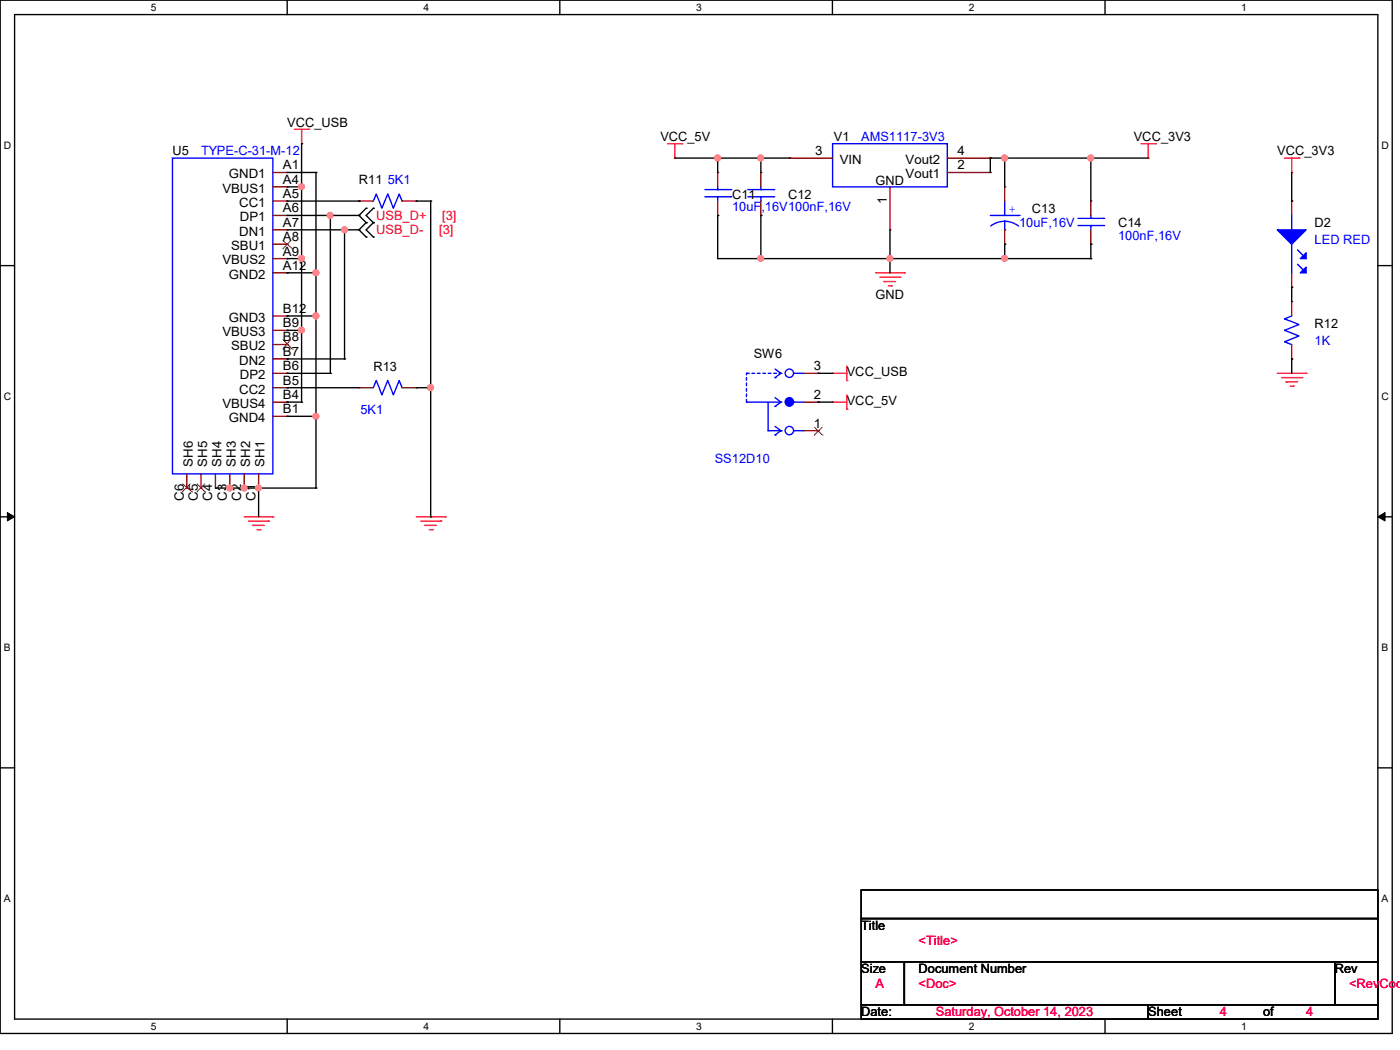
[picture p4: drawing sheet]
<svg xmlns="http://www.w3.org/2000/svg" width="305mm" height="229mm" viewBox="0 0 305 229" stroke-linecap="round" stroke-linejoin="round" font-family="sans-serif">
<path d="M0 0h303.1v225h-303.1zM3.2 3.2h296.8v218.7h-296.8z" fill="none" stroke="#000" stroke-width=".3"/>
<g fill="#fff">
<path d="M32.9 .4h1.1v2.4h-1.1z"/>
<path d="M32.9 222.2h1.1v2.5h-1.1z"/>
</g>
<path d="M62.5 0v3.2M62.5 221.9v3.1" fill="none" stroke="#000" stroke-width=".3"/>
<g fill="#fff">
<path d="M92.2 .4h1.2v2.4h-1.2z"/>
<path d="M92.2 222.2h1.2v2.5h-1.2z"/>
</g>
<path d="M121.9 0v3.2M121.9 221.9v3.1" fill="none" stroke="#000" stroke-width=".3"/>
<g fill="#fff">
<path d="M151.6 .4h1.1v2.4h-1.1z"/>
<path d="M151.6 222.2h1.1v2.5h-1.1z"/>
</g>
<path d="M181.2 0v3.2M181.2 221.9v3.1" fill="none" stroke="#000" stroke-width=".3"/>
<g fill="#fff">
<path d="M210.9 .4h1.2v2.4h-1.2z"/>
<path d="M210.9 222.2h1.2v2.5h-1.2z"/>
</g>
<path d="M240.6 0v3.2M240.6 221.9v3.1" fill="none" stroke="#000" stroke-width=".3"/>
<g fill="#fff">
<path d="M270.3 .4h1.1v2.4h-1.1z"/>
<path d="M270.3 222.2h1.1v2.5h-1.1z"/>
<path d="M.8 30.5h1.6v2.4h-1.6z"/>
<path d="M300.8 30.5h1.5v2.4h-1.5z"/>
<path d="M.8 85.1h1.6v2.5h-1.6z"/>
<path d="M300.8 85.1h1.5v2.5h-1.5z"/>
</g>
<path d="M0 57.8h3.2M300 57.8h3.1" fill="none" stroke="#000" stroke-width=".3"/>
<g fill="#fff">
<path d="M.8 139.8h1.5v2.5h-1.5z"/>
<path d="M300.8 139.8h1.4v2.5h-1.4z"/>
</g>
<path d="M0 112.5h3.2M300 112.5h3.1" fill="none" stroke="#000" stroke-width=".3"/>
<path d="M1.6 111.6l1.6 .9-1.6 .9zM300 112.5l1.5-.9v1.8z" fill="#000" stroke="#000" stroke-width=".22"/>
<g fill="#fff">
<path d="M.8 194.5h1.5v2.4h-1.5z"/>
<path d="M300.8 194.5h1.5v2.4h-1.5z"/>
</g>
<g fill="none" stroke="#000" stroke-width=".3">
<path d="M62.5 37.5h6.3M65.7 31.3h.1M65.7 31.3v56.2M68.8 37.5h.1M68.8 37.5v68.8M146.9 34.4h25M156.3 34.4h.1M156.3 34.4v3.1M165.7 34.4h.1M165.7 34.4v3.1M215.6 34.4h.1M215.6 34.4h34.4"/>
<path d="M215.6 34.4v3.1M218.7 34.4h.1M218.7 34.4v6.3M237.5 34.4h.1M237.5 34.4v9.4M281.2 37.5v6.3M62.5 59.4h.1M62.5 56.3h.1M62.5 56.3h3.2M62.5 59.4h6.3M62.5 43.8h15.6M62.5 46.9h15.6"/>
<path d="M62.5 50h15.6M62.5 40.7h3.2M65.7 40.7h.1M65.7 56.3h.1M68.8 59.4h.1M71.9 46.9h.1M71.9 46.9v34.4M75 50h.1M75 50v28.1M78.1 43.8h.1M78.1 46.9h.1M78.1 50h.1"/>
<path d="M78.1 46.9l1.6 1.6M78.1 50l1.6 1.6M79.7 45.3h.1M79.7 48.5h.1M79.7 51.6h.1M79.7 45.3l-1.6 1.6M79.7 48.5l-1.6 1.5M81.3 48.5h.1M81.3 45.3h.1M81.3 51.6h.1M81.3 45.3l-1.6 1.6 1.6 1.6M81.3 48.5l-1.6 1.5 1.6 1.6"/>
<path d="M90.6 43.8h3.2M93.8 43.8h.1M93.8 43.8v68.7M156.3 46.9h.1M156.3 46.9v9.4h81.2M165.7 56.3h.1M165.7 46.9h.1M165.7 46.9v9.4M193.8 56.3h.1M193.8 50v9.4M218.7 53.2h.1M218.7 56.3h.1"/>
<path d="M218.7 53.2v3.1M237.5 56.3h.1M237.5 53.2h.1M237.5 53.2v3.1M281.2 43.8h.1M62.5 68.8h.1M62.5 78.1h.1M62.5 71.9h.1M62.5 68.8h6.3M62.5 78.1h12.5M62.5 71.9h3.2M65.7 71.9h.1"/>
<path d="M68.8 68.8h.1M75 78.1h.1M281.2 62.5h.1M281.2 78.1h.1M281.2 62.5v3.2M281.2 78.1v3.2M62.5 84.4h.1M62.5 81.3h.1M62.5 87.5h.1M62.5 90.6h6.3M62.5 84.4h15.6M62.5 81.3h9.4"/>
<path d="M62.5 87.5h3.2M65.7 87.5h.1M68.8 90.6h.1M71.9 81.3h.1M90.6 84.4h3.2M93.8 84.4h.1M178.1 81.3h.1M178.1 87.5h.1M178.1 81.3h3.2M178.1 87.5h3.2M46.9 106.3h21.9M50 106.3h.1"/>
<path d="M53.2 106.3h.1M56.3 106.3h.1M56.3 106.3v6.2M68.8 106.3h.1M93.8 112.5h.1M0 167.2h3.2M300 167.2h3.1M187.5 193.8h112.5v6.2h-112.5zM187.5 200h112.5v9.4h-112.5zM187.5 209.4h9.4v9.3h-9.4zM187.5 218.7h62.5v3.2h-62.5zM196.9 209.4h93.7v9.3h-93.7z"/>
<path d="M250 218.7h50v3.2h-50zM290.6 209.4h9.4v9.3h-9.4z"/>
</g>
<g fill="none" stroke="#f00" stroke-width=".3">
<path d="M64.1 28.2h3.1M65.7 31.3h.1M65.7 28.2v3.1M67.2 28.2h.1M145.3 31.3h3.2M146.9 34.4h.1M146.9 31.3v3.1M148.5 31.3h.1M248.4 31.3h3.1M250 34.4h.1M250 31.3v3.1M251.5 31.3h.1"/>
<path d="M279.7 34.4h3.1M281.2 37.5h.1M281.2 34.4v3.1M282.8 34.4h.1M190.6 59.4h6.3M196.9 59.4h.1M184.4 79.7v3.1M191.6 60.4h4.3M192.5 61.3h.1M192.5 61.3h2.5M193.4 62.2h.7M194.1 62.2h.1"/>
<path d="M195.9 60.4h.1M181.3 81.3h.1M181.3 87.5h.1M181.3 81.3h3.1M181.3 87.5h3.1M184.4 82.8h.1M184.4 89.1h.1M184.4 86v3.1M278.1 81.3h6.3M279.1 82.2h4.3M280 83.1h.1M280 83.1h2.5"/>
<path d="M280.9 84.1h.7M281.6 84.1h.1M283.4 82.2h.1M284.4 81.3h.1M53.2 112.5h6.2M54.1 113.5h4.4M55 114.4h.1M55 114.4h2.5M56 115.3h.6M56.6 115.3h.1M58.5 113.5h.1M59.4 112.5h.1"/>
<path d="M90.6 112.5h6.3M91.6 113.5h4.4M92.5 114.4h.1M92.5 114.4h2.5M93.5 115.3h.6M94.1 115.3h.1M96 113.5h.1M96.9 112.5h.1"/>
</g>
<g fill="none" stroke="#00f" stroke-width=".3">
<path d="M37.5 34.4h21.9v68.8h-21.9zM181.3 31.3h24.9v9.4h-24.9zM81.3 43.8l.6-1.6 1.2 3.1 1.3-3.1 1.2 3.1 1.3-3.1 .6 1.6M153.5 42.8h5.6M153.5 41.3h5.6M156.3 41.3h.1M156.3 42.8h.1M156.3 40.7v.6M156.3 42.8v1M159.1 42.8h.1M159.1 41.3h.1M162.8 42.8h5.6"/>
<path d="M162.8 41.3h5.6M165.7 41.3h.1M165.7 42.8h.1M165.7 40.7v.6M165.7 42.8v1M168.4 42.8h.1M168.4 41.3h.1M215.6 46.9h6.3M218.7 50h.1M218.7 46.9h.1M218.7 48.2l1.6 .2 1.5 .8M218.7 48.2l-1.6 .2-1.4 .8"/>
<path d="M218.7 43.8v3.1M218.7 48.2v1.8M221.9 46.9h.1M234.7 49.1h5.6M234.7 47.5h5.6M237.5 47.5h.1M237.5 49.1h.1M237.5 46.9v.6M237.5 49.1v.9M240.3 49.1h.1M240.3 47.5h.1M281.2 46.9v3.1"/>
<path d="M281.2 53.2v6.2M282.5 54.4l1.9 1.9M282.5 57.5l1.9 1.9M281.2 68.8l-1.5 .6 3.1 1.3-3.1 1.2 3.1 1.3-3.1 1.2 1.5 .6M81.3 84.4l.6-1.6 1.2 3.2 1.3-3.2 1.2 3.2 1.3-3.2 .6 1.6M162.5 87.5h.1M162.5 87.5h7.5M167.2 93.8h.1M167.2 93.8h2.8M167.2 87.5v6.3M168.7 82.2h.1M168.7 88.5h.1"/>
<path d="M168.7 94.7h.1M168.7 80.3l1.3 1M168.7 86.6l1.3 .9M168.7 92.8l1.3 1M170 93.8h.1M170 81.3h.1M170 87.5h.1M170 81.3l-1.3 .9M170 87.5l-1.3 1M170 93.8l-1.3 .9M172.8 81.3h.1M172.8 87.5h.1"/>
<path d="M172.8 93.8h.1M172.8 81.3h2.2M172.8 87.5h2.2M172.8 93.8h2.2"/>
<circle cx="171.9" cy="81.3" r=".91"/>
<circle cx="171.9" cy="93.7" r=".91"/>
</g>
<g fill="#00f" stroke="#00f" stroke-width=".3">
<path d="M278.1 50h6.3l-3.2 3.2z"/>
<path d="M284.4 55v1.3h-1.3z"/>
<path d="M283.1 59.4l1.3-1.2v1.2z"/>
<circle cx="171.8" cy="87.5" r=".92"/>
</g>
<path d="M162.5 87.5v-6.2M162.5 81.3h.1M162.5 81.3h7.2M169.7 81.3h.1" fill="none" stroke="#00f" stroke-width=".3" stroke-dasharray=".6 .6"/>
<g fill="none" stroke="#800000" stroke-width=".3">
<path d="M59.4 37.5h3.1M62.5 37.5h.1M156.3 37.5h.1M156.3 37.5v3.2M165.7 37.5h.1M165.7 37.5v3.2M171.9 34.4h.1M171.9 34.4h9.4M206.2 37.5h9.4M206.2 34.4h9.4M215.6 37.5h.1M215.6 34.4h.1"/>
<path d="M59.4 43.8h3.1M59.4 40.7h3.1M59.4 46.9h3.1M59.4 50h3.1M59.4 53.2h3.1M59.4 56.3h3.1M59.4 59.4h3.1M62.5 40.7h.1M62.5 43.8h.1M62.5 46.9h.1M62.5 50h.1M62.5 53.2h.1"/>
<path d="M62.5 56.3h.1M62.5 59.4h.1M78.1 43.8h.1M78.1 43.8h3.2M87.5 43.8h3.1M90.6 43.8h.1M156.3 46.9h.1M156.3 43.8v3.1M165.7 46.9h.1M165.7 43.8v3.1M193.8 50h.1M193.8 40.7v9.3"/>
<path d="M218.7 40.7h.1M218.7 53.2h.1M218.7 40.7v3.1M218.7 50v3.2M237.5 43.8h.1M237.5 53.2h.1M237.5 43.8v3.1M237.5 50v3.2M281.2 43.8h.1M281.2 43.8v3.1M281.2 59.4v3.1M59.4 68.8h3.1"/>
<path d="M59.4 71.9h3.1M59.4 75h3.1M59.4 78.1h3.1M62.5 68.8h.1M62.5 71.9h.1M62.5 75h.1M62.5 78.1h.1M281.2 78.1h.1M281.2 65.7h.1M281.2 62.5h.1M281.2 65.7v3.1M281.2 75v3.1"/>
<path d="M59.4 87.5h3.1M59.4 81.3h3.1M59.4 84.4h3.1M59.4 90.6h3.1M62.5 81.3h.1M62.5 84.4h.1M62.5 87.5h.1M62.5 90.6h.1M78.1 84.4h.1M78.1 84.4h3.2M87.5 84.4h3.1M90.6 84.4h.1"/>
<path d="M175 93.8h3.1M175 87.5h3.1M175 81.3h3.1M178.1 93.8h.1M178.1 87.5h.1M178.1 81.3h.1M40.7 106.3h.1M40.7 103.2v3.1M43.8 106.3h.1M43.8 103.2v3.1M46.9 106.3h.1M46.9 103.2v3.1"/>
<path d="M50 106.3h.1M50 103.2v3.1M53.2 106.3h.1M53.2 103.2v3.1M56.3 106.3h.1M56.3 103.2v3.1"/>
</g>
<g fill="none" stroke="#804000" stroke-width=".22">
<path d="M61.6 54.2h.1M61.6 52.4l2.1 1.8M63.3 52.4l-1.7 1.8M63.7 54.2h.1M61.6 76h.1M61.6 73.9l2.1 2.1M63.3 73.9l-1.7 2.1M63.7 76h.1M177.3 94.7h.1M177.3 93l1.7 1.7M179 94.7h.1M179 93l-1.7 1.7"/>
<path d="M39.7 107.1h.1M39.7 105.3l2.1 1.8M41.5 105.3l-1.8 1.8M41.8 107.1h.1M42.9 107.1h.1M42.9 105.3l1.7 1.8M44.6 107.1h.1M44.6 105.3l-1.7 1.8"/>
</g>
<g fill="#ff8080" stroke="#ff8080" stroke-width=".3">
<circle cx="165.6" cy="56.3" r=".59"/>
<circle cx="237.5" cy="34.4" r=".61"/>
<circle cx="218.7" cy="34.4" r=".61"/>
<circle cx="218.7" cy="56.3" r=".61"/>
<circle cx="68.8" cy="59.4" r=".61"/>
<circle cx="68.8" cy="90.6" r=".61"/>
<circle cx="68.8" cy="68.8" r=".61"/>
<circle cx="56.3" cy="106.3" r=".59"/>
<circle cx="50" cy="106.3" r=".61"/>
<circle cx="53.2" cy="106.3" r=".61"/>
<circle cx="93.7" cy="84.4" r=".61"/>
<circle cx="71.9" cy="46.9" r=".6"/>
<circle cx="75" cy="50" r=".6"/>
<circle cx="65.6" cy="40.6" r=".61"/>
<circle cx="65.6" cy="56.3" r=".61"/>
<circle cx="65.6" cy="71.9" r=".61"/>
<circle cx="193.7" cy="56.3" r=".61"/>
<circle cx="156.2" cy="34.4" r=".61"/>
<circle cx="165.6" cy="34.4" r=".6"/>
</g>
<g font-size="2.8">
<text x="62.5" y="27.6">VCC_USB</text>
<text x="37.6" y="33.8">U5</text>
<text x="143.8" y="30.7">VCC_5V</text>
<text x="177.5" y="33.7">3</text>
<text x="181.6" y="30.7">V1</text>
<text x="182.8" y="35.7">VIN</text>
<text x="197.2" y="35.7">Vout2</text>
<text x="208.5" y="33.7">4</text>
<text x="246.8" y="30.7">VCC_3V3</text>
<text x="278.1" y="33.8">VCC_3V3</text>
<text x="48.4" y="42">VBUS1</text>
<text x="49.8" y="38.8">GND1</text>
<text x="61.6" y="36.9">A1</text>
<text x="61.6" y="40">A4</text>
<text x="78.1" y="40.1">R11</text>
<text x="190.6" y="40.4">GND</text>
<text x="197.2" y="38.8">Vout1</text>
<text x="208.5" y="36.9">2</text>
<text x="52.1" y="45">CC1</text>
<text x="61.6" y="43.1">A5</text>
<text x="61.6" y="46.2">A6</text>
<text x="159.4" y="43.2">C11</text>
<text x="171.6" y="43.2">C12</text>
<text x="193.1" y="44.5" transform="rotate(-90 193.1 44.5)">1</text>
<text x="224.7" y="46.3">C13</text>
<text x="52.1" y="51.3">DN1</text>
<text x="52.2" y="48.2">DP1</text>
<text x="61.6" y="49.4">A7</text>
<text x="61.6" y="52.5">A8</text>
<text x="243.4" y="49.4">C14</text>
<text x="286.2" y="49.4">D2</text>
<text x="48.4" y="57.6">VBUS2</text>
<text x="50.3" y="54.4">SBU1</text>
<text x="61.6" y="55.6">A9</text>
<text x="61.6" y="58.7">A12</text>
<text x="49.8" y="60.7">GND2</text>
<text x="190.6" y="65.1">GND</text>
<text x="49.8" y="70.1">GND3</text>
<text x="61.6" y="68.1">B12</text>
<text x="61.6" y="71.2">B9</text>
<text x="286.2" y="71.3">R12</text>
<text x="48.4" y="73.2">VBUS3</text>
<text x="50.3" y="76.3">SBU2</text>
<text x="61.6" y="74.3">B8</text>
<text x="61.6" y="77.5">B7</text>
<text x="164.1" y="77.9">SW6</text>
<text x="52.1" y="79.4">DN2</text>
<text x="52.2" y="82.5">DP2</text>
<text x="61.6" y="80.6">B6</text>
<text x="61.6" y="83.7">B5</text>
<text x="81.3" y="80.7">R13</text>
<text x="177.2" y="80.6">3</text>
<text x="184.4" y="82">VCC_USB</text>
<text x="48.4" y="88.8">VBUS4</text>
<text x="52.1" y="85.7">CC2</text>
<text x="61.6" y="86.9">B4</text>
<text x="61.6" y="90">B1</text>
<text x="177.2" y="86.9">2</text>
<text x="184.4" y="88.2">VCC_5V</text>
<text x="49.8" y="91.9">GND4</text>
<text x="177.2" y="93.1">1</text>
<text x="42" y="101.6" transform="rotate(-90 42 101.6)">SH6</text>
<text x="45.1" y="101.6" transform="rotate(-90 45.1 101.6)">SH5</text>
<text x="48.2" y="101.6" transform="rotate(-90 48.2 101.6)">SH4</text>
<text x="51.4" y="101.6" transform="rotate(-90 51.4 101.6)">SH3</text>
<text x="54.5" y="101.6" transform="rotate(-90 54.5 101.6)">SH2</text>
<text x="57.6" y="101.6" transform="rotate(-90 57.6 101.6)">SH1</text>
<text x="40" y="109" transform="rotate(-90 40 109)">C6</text>
<text x="43.1" y="109" transform="rotate(-90 43.1 109)">C5</text>
<text x="46.2" y="109" transform="rotate(-90 46.2 109)">C4</text>
<text x="49.4" y="109" transform="rotate(-90 49.4 109)">C3</text>
<text x="52.5" y="109" transform="rotate(-90 52.5 109)">C2</text>
<text x="55.6" y="109" transform="rotate(-90 55.6 109)">C1</text>
<text x="187.5" y="202.5">Title</text>
<text x="187.5" y="211.9">Size</text>
<text x="200" y="211.9">Document Number</text>
<text x="290.6" y="211.9">Rev</text>
<text x="187.5" y="221.3">Date:</text>
<text x="250" y="221.3">Sheet</text>
<text x="275" y="221.3">of</text>
</g>
<g font-size="2.8" fill="#00f">
<text x="43.8" y="33.8">TYPE-C-31-M-12</text>
<text x="187.5" y="30.7">AMS1117-3V3</text>
<text x="84.4" y="40.1">5K1</text>
<text x="159.4" y="46">10uF,16V100nF,16V</text>
<text x="219.7" y="46.4">+</text>
<text x="221.9" y="49.4">10uF,16V</text>
<text x="243.4" y="52.3">100nF,16V</text>
<text x="286.2" y="53.2">LED RED</text>
<text x="286.2" y="75.1">1K</text>
<text x="78.5" y="90.1">5K1</text>
<text x="155.6" y="100.7">SS12D10</text>
</g>
<g font-size="2.8" fill="#f00">
<text x="81.9" y="47.9">USB_D+</text>
<text x="96.3" y="47.9">[3]</text>
<text x="81.9" y="51">USB_D-</text>
<text x="95.6" y="51">[3]</text>
</g>
<g font-size="2.8" fill="#ff0080">
<text x="200" y="205.7">&lt;Title&gt;</text>
<text x="190.6" y="215.1">A</text>
<text x="200" y="215.1">&lt;Doc&gt;</text>
<text x="293.7" y="215.1">&lt;RevCode</text>
<text x="203.8" y="221.3">Saturday, October 14, 2023</text>
<text x="265.6" y="221.3">4</text>
<text x="284.4" y="221.3">4</text>
</g>
<g font-size="2.2">
<text x="32.8" y="2.4">5</text>
<text x="92.2" y="2.4">4</text>
<text x="151.5" y="2.4">3</text>
<text x="210.9" y="2.4">2</text>
<text x="270.2" y="2.4">1</text>
<text x=".8" y="32.5">D</text>
<text x="300.8" y="32.5">D</text>
<text x=".8" y="87.1">C</text>
<text x="300.8" y="87.1">C</text>
<text x=".8" y="141.8">B</text>
<text x="300.8" y="141.8">B</text>
<text x=".8" y="196.5">A</text>
<text x="300.8" y="196.5">A</text>
<text x="32.8" y="224.2">5</text>
<text x="92.2" y="224.2">4</text>
<text x="151.5" y="224.2">3</text>
<text x="210.9" y="224.2">2</text>
<text x="270.2" y="224.2">1</text>
</g>
</svg>
